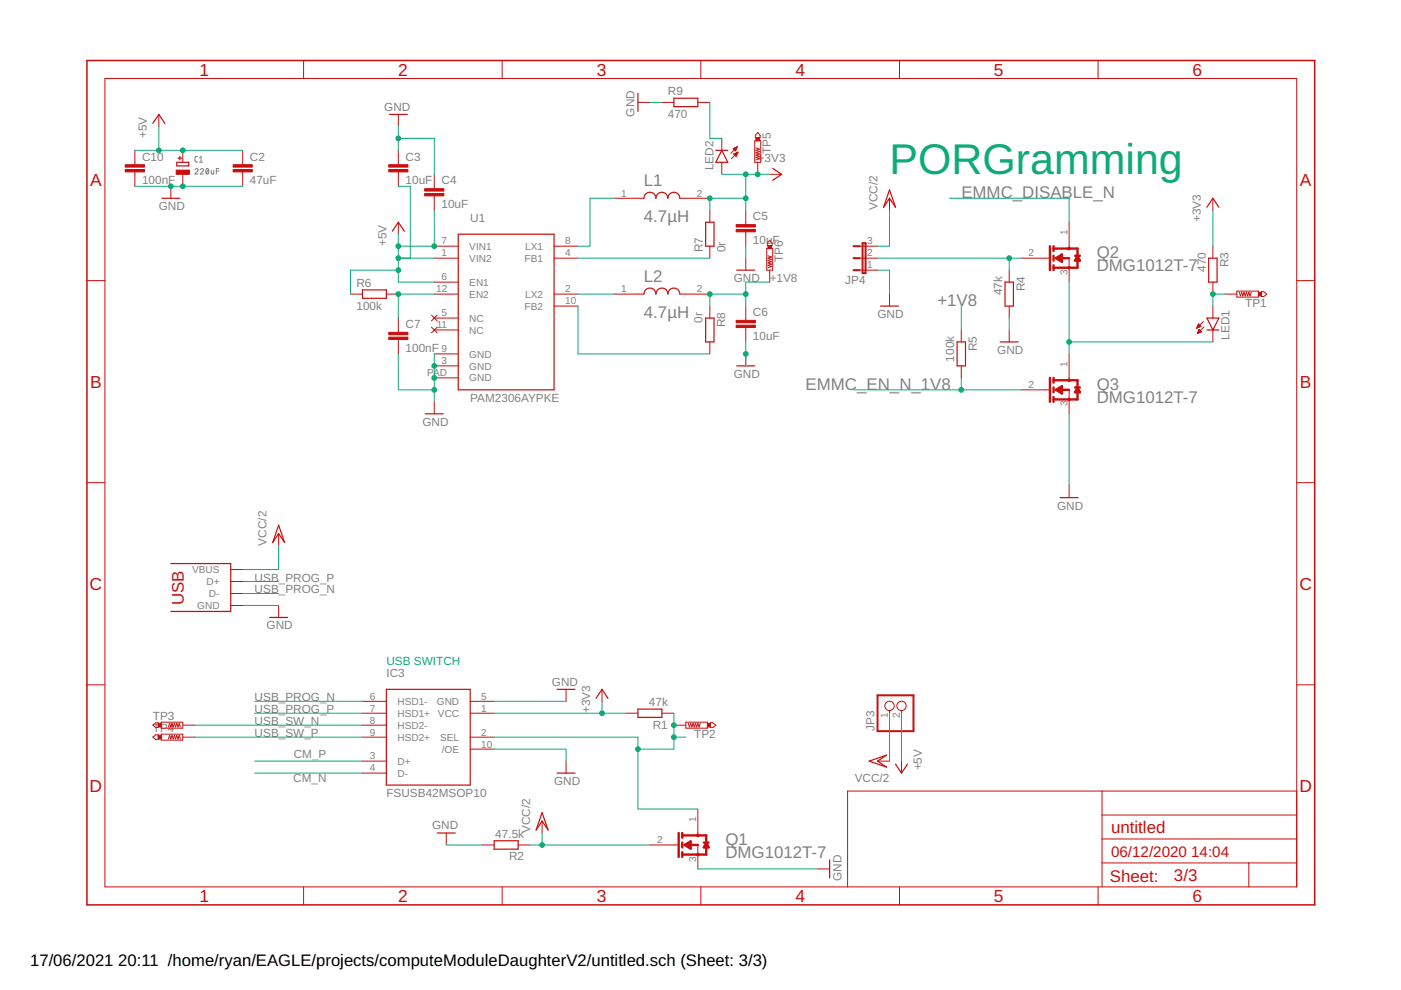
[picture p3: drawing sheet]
<svg xmlns="http://www.w3.org/2000/svg" width="297mm" height="210mm" viewBox="0 0 297 210" stroke-linecap="round" stroke-linejoin="round" font-family="sans-serif">
<path d="M41.3 36a.32 .32 0 0 1 .5-.3 .32 .32 0 0 1 .1 .6l-.6 .6h.7M41.9 33.2h-.4l-.2 .3 .1 .7 .5 .2M42.3 34.4h.6M42.3 33.5l.3-.3v1.2M42.5 36a.32 .32 0 0 1 .4-.3 .32 .32 0 0 1 .1 .6l-.5 .6h.6M43.8 35.8h.1a.6 .6 0 0 1 .4 .5 .6 .6 0 0 1-.4 .6l-.3-.6zM44.2 36l-.5 .6M44.8 36.1v.6l.2 .2h.3v-.8M45.9 36.3h.5M46.4 35.7h-.5v1.2" fill="none" stroke="#808080" stroke-width=".21"/>
<g fill="none" stroke="#c90d0c" stroke-width=".21">
<path d="M22.2 16.6h252.7v171.4h-252.7zM64.4 12.8v3.8M106.5 12.8v3.8M148.6 12.8v3.8M190.7 12.8v3.8M232.8 12.8v3.8M28.6 31.9v3M28.6 36.4v3.1M33.7 24.3v2.5M36.2 39.5v2.5M38.8 31.9v2.5M38.8 37v2.5"/>
<path d="M51.5 31.9v3M51.5 36.4v3.1M84.5 24.3v2.5M84.5 31.9v3M84.5 36.4v3.1M92.1 37v3M135.3 21.7h2.5M140.3 21.7h2.6M148 21.7h2.5M153 29.3v2.6M153 34.4v2.6M155.4 31.5l.9-.4-.3 .9z"/>
<path d="M155.5 31.6h.6M155.6 32.6l.5 .5M155.6 32.6h.7M155.6 31.4h.6M155.6 31.7h.5M155.7 32.8h.6M155.7 31.8h.3M155.8 32.9h.4M155.8 32.5h.5M155.9 31.3h.4M155.9 31.9h.1M155.9 33h.2"/>
<path d="M156.1 33.1h.1M156.1 32.4h.3M156.1 31.2h.2M156.3 31.1l-1.4 1.4M156.4 32.3h.1M156.5 32.3l-1.4 1.4M156.5 32.3l-.4 .8M156.5 32.3l-.9 .3M160 29.8h1.3v4.6h-1.3zM160.3 31.4l.7 .2-.7 .3 .7 .2-.7 .3 .7 .2-.7 .3 .7 .2-.7 .3 .7 .3-.7 .2M160.7 28.1l.5 .6v.5h-1.1v-.5zM160.7 34.4v2.6"/>
<path d="M163.2 37h2.5M18.4 59.5h3.8M84.5 47.1v2.6M92.1 54.7h5.1M92.1 52.2h5.1M92.1 59.8h5.1M92.1 41.5v3.1M117.5 54.7h5.1M117.5 52.2h5.1M130.2 42h6.3M144.1 42h6.4M150.5 44.6v2.5"/>
<path d="M150.5 52.2v2.5M158.1 44.6v3M158.1 49.1v3.1M158.1 54.7v2.6M162.6 52.7h1.2v4.6h-1.2zM162.8 54.2l.8 .3-.8 .2 .8 .3-.8 .2 .8 .3-.8 .3 .8 .2-.8 .3 .8 .2-.8 .3M163.2 50.9l.5 .7v.5h-1v-.5zM163.2 57.3v2.5M182.2 54.7h3.9M182.2 52.2h3.9M182.2 57.3h3.9M188.6 42v2.6"/>
<path d="M214 57.3v2.5M216.5 54.7h6.1M226.7 47.1v5.6M226.7 54.8v5M257.2 42v2.6M257.2 52.2v2.5M257.2 59.8v2.6M274.9 59.5h3.8M74.3 62.4h2.6M81.9 62.4h2.6M84.5 67.4v3.1M84.5 72v3"/>
<path d="M91.5 66.8l1.2 1.2M91.5 69.4l1.2 1.2M92.1 62.4h5.1M92.1 77.6h5.1M92.1 67.4h5.1M92.1 75h5.1M92.1 70h5.1M92.7 66.8l-1.2 1.2M92.7 69.4l-1.2 1.2M117.5 62.4h5.1M117.5 64.9h5.1M130.2 62.4h6.3"/>
<path d="M144.1 62.4h6.4M150.5 64.9v2.5M150.5 72.5v2.5M158.1 64.9v3M158.1 69.4v3.1M158.1 75v2.6M188.6 62.4v2.5M203.8 70v2.5M203.8 77.6v2.5M214 64.9v2.5M214 70v2.5M226.7 75v5.6"/>
<path d="M253.7 69.6h.1M253.8 69.4h.3M253.9 69.3h.5M253.9 69.2h.7M253.9 70.6h.2M253.9 69.1h.6M253.9 70.5h.4M254 68.9h.4M254 70.4h.6M254 68.8h.2M254 70.3h.7M254.1 68.7l-.4 .9"/>
<path d="M254.1 68.7l.5 .5-.9 .4M254.1 68.7h.1M254.1 70.1h.5M254.1 70h.3M254.2 69.9h.1M254.2 69.8l.5 .5-.8 .4zM255.1 68.2l-1.4 1.4M255.2 69.3l-1.3 1.4M257.2 64.9v2.5M257.2 70v2.5M259.7 62.4h2.5M262.2 61.7h4.6v1.3h-4.6z"/>
<path d="M262.7 62l.3 .7 .2-.7 .3 .7 .3-.7 .2 .7 .3-.7 .2 .7 .3-.7 .2 .7 .3-.7M267.4 61.8h.5l.7 .6-.7 .5h-.5zM92.1 80.1h5.1M92.1 85.2v2.5M216.5 82.7h6.1M226.7 82.7v5M18.4 102.3h3.8M59.1 113.1v2.6M226.7 103v2.5M274.9 102.3h3.8M48.9 123.3h2.6M48.9 125.8h2.6"/>
<path d="M48.9 120.8h2.6M48.9 128.4h2.6M59.1 128.4v2.5M18.4 145.2h3.8M32.4 153.8l.6-.6h.5v1.1h-.5zM32.4 156.3l.6-.5h.5v1h-.5zM34.2 153.1h4.6v1.3h-4.6zM34.2 155.7h4.6v1.2h-4.6zM35.7 154.1l.3-.7 .2 .7 .3-.7 .2 .7 .3-.7 .2 .7 .3-.7 .2 .7 .3-.7 .2 .7M35.7 156.7l.3-.8 .2 .8 .3-.8 .2 .8 .3-.8 .2 .8 .3-.8 .2 .8 .3-.8 .2 .8M38.8 153.8h2.5M38.8 156.3h2.5"/>
<path d="M76.9 148.7h5M76.9 151.2h5M76.9 153.8h5M76.9 156.3h5M99.7 148.7h5.1M99.7 151.2h5.1M99.7 156.3h5.1M99.7 158.8h5.1M120 146.2v2.5M127.6 146.2v2.5M132.7 151.2h2.6M140.3 151.2h2.6"/>
<path d="M142.9 153.8h2.5M145.4 153.1h4.6v1.3h-4.6zM145.9 153.4l.3 .7 .2-.7 .3 .7 .2-.7 .3 .7 .2-.7 .3 .7 .3-.7 .2 .7 .3-.7M150.6 153.2h.5l.7 .6-.7 .5h-.5zM188.6 150.7v.5M191.1 150.7v.5M274.9 145.2h3.8M76.9 161.4h5M76.9 163.9h5M94.6 176.6v2.6M102.2 179.2h2.6M109.9 179.2h2.5"/>
<path d="M114.9 174.1v2.5M120 161.4v2.5M137.8 179.2h6.1M148 171.5v5.6M148 179.2v5M186.1 161.4h2.5M191.1 161.4v2.5M233.7 167.7v20.3M233.7 177.9h41.2M233.7 172.8h41.2M274.9 167.7h-95.2v20.3M64.4 188v3.9"/>
<path d="M106.5 188v3.9M148.6 188v3.9M173.4 184.2h2.5M190.7 188v3.9M232.8 188v3.9M233.7 183h41.2M264.8 183v5"/>
<circle cx="188.6" cy="149.7" r=".99"/>
<circle cx="191.1" cy="149.7" r=".99"/>
</g>
<path d="M18.4 12.8h260.3v179.1h-260.3z" fill="none" stroke="#c90d0c" stroke-width=".32"/>
<g fill="none" stroke="#c90d0c" stroke-width=".25">
<path d="M135.3 19.8v3.8M32.4 26.2l1.3-1.9 1.2 1.9M37.5 34.4h2.5v.8h-2.5zM37.7 33.5h.8M38.1 33.1v.8M82.5 24.3h3.9M142.9 20.8h5.1v1.8h-5.1zM151.8 31.9h2.5M153 31.9l1.3 2.5h-2.5zM163.8 35.7l1.9 1.3-1.9 1.2M34.3 42h3.8M83.2 49l1.3-1.9 1.2 1.9"/>
<path d="M97.2 49.7h20.3v33h-20.3zM136.5 42a1.27 1.27 0 0 1 1.3-1.2 1.27 1.27 0 0 1 1.3 1.2 1.27 1.27 0 0 1 1.2-1.2 1.27 1.27 0 0 1 1.3 1.2 1.27 1.27 0 0 1 1.3-1.2 1.27 1.27 0 0 1 1.2 1.2M149.6 47.1h1.8v5.1h-1.8zM156.2 57.3h3.8M188.6 40.3l1.3 3.6-1.3-1.9-1.3 1.9zM213.1 59.8h1.8v5.1h-1.8zM255.9 43.9l1.3-1.9 1.2 1.9M256.3 54.7h1.7v5.1h-1.7zM76.9 61.5h5v1.7h-5zM136.5 62.4a1.27 1.27 0 0 1 1.3-1.3 1.27 1.27 0 0 1 1.3 1.3 1.27 1.27 0 0 1 1.2-1.3 1.27 1.27 0 0 1 1.3 1.3 1.27 1.27 0 0 1 1.3-1.3 1.27 1.27 0 0 1 1.2 1.3M149.6 67.4h1.8v5.1h-1.8zM156.2 77.6h3.8"/>
<path d="M186.7 64.9h3.8M202.9 72.5h1.8v5.1h-1.8zM212.1 72.5h3.8M255.9 67.4h2.5l-1.2 2.6zM255.9 70h2.5M90.2 87.7h3.8M36.2 119.5h12.7v10.1h-12.7M59.1 111.4l1.2 3.6-1.2-1.9-1.3 1.9zM224.8 105.5h3.8M57.2 130.9h3.8M81.9 146.2h17.8v20.3h-17.8zM118.1 146.2h3.8"/>
<path d="M126.4 148.1l1.2-1.9 1.3 1.9M135.3 150.3h5v1.8h-5zM92.7 176.6h3.8M104.8 178.3h5.1v1.7h-5.1zM114.9 172.3l1.3 3.7-1.3-1.9-1.2 1.9zM118.1 163.9h3.8M184.3 161.4l3.7-1.3-1.9 1.3 1.9 1.2zM189.9 162l1.2 1.9 1.3-1.9M175.9 182.3v3.8"/>
<circle cx="226.7" cy="52.7" r=".25"/>
<circle cx="226.7" cy="56.8" r=".25"/>
<circle cx="226.7" cy="84.7" r=".25"/>
<circle cx="226.7" cy="80.6" r=".25"/>
<circle cx="148" cy="177.1" r=".25"/>
<circle cx="148" cy="181.2" r=".25"/>
</g>
<g fill="none" stroke="#c90d0c" stroke-width=".51">
<path d="M222.6 52.2v5.1M223.4 52.2v1M223.4 54.2v1M223.4 56.3v1M223.4 52.7h5.1v4.1h-5.1M223.9 54.7l1.2-.7v1.5zM224.1 54.7h2.6M224.9 54.5v.7M227.9 54.2h1.1M228.5 54.2l.5 1h-1.1zM222.6 80.1v5.1M223.4 80.1v1"/>
<path d="M223.4 82.1v1.1M223.4 84.2v1M223.4 80.6h5.1v4.1h-5.1M223.9 82.7l1.2-.8v1.5zM224.1 82.7h2.6M224.9 82.4v.8M227.9 82.1h1.1M228.5 82.1l.5 1.1h-1.1zM143.9 176.6v5.1M144.7 176.6v1M144.7 178.6v1.1M144.7 177.1h5v4.1h-5"/>
<path d="M145.2 179.2l1.2-.8v1.5zM145.4 179.2h2.6M146.2 178.9v.8M149.2 178.6h1M149.7 178.6l.5 1.1h-1zM144.7 180.7v1"/>
</g>
<g fill="#c90d0c" stroke="#c90d0c" stroke-width=".21">
<path d="M150 153.4h.6v.7h-.6z"/>
<path d="M266.8 62h.6v.7h-.6z"/>
<path d="M33.5 153.4h.7v.7h-.7z"/>
<path d="M33.5 155.9h.7v.8h-.7z"/>
<path d="M37.4 36.1h2.8v.9h-2.8z"/>
<path d="M26.6 35.9h4v.5h-4z"/>
<path d="M26.6 34.9h4v.5h-4z"/>
<path d="M49.4 35.9h4.1v.5h-4.1z"/>
<path d="M49.4 34.9h4.1v.5h-4.1z"/>
<path d="M82.4 35.9h4.1v.5h-4.1z"/>
<path d="M82.4 34.9h4.1v.5h-4.1z"/>
<path d="M90 41h4.1v.5h-4.1z"/>
<path d="M90 40h4.1v.5h-4.1z"/>
<path d="M156.1 48.6h4v.5h-4z"/>
<path d="M156.1 47.6h4v.5h-4z"/>
<path d="M156.1 68.9h4v.5h-4z"/>
<path d="M156.1 67.9h4v.5h-4z"/>
<path d="M82.4 71.5h4.1v.5h-4.1z"/>
<path d="M82.4 70.5h4.1v.5h-4.1z"/>
<path d="M160.3 29.2h.7v.6h-.7z"/>
<path d="M162.8 52.1h.8v.6h-.8z"/>
</g>
<path d="M181 52.2h1.2M181 54.7h1.2M181 57.3h1.2M182.9 51.6h.6v6.3h-.6zM186.1 147.4h7.6v7.6h-7.6z" fill="none" stroke="#c90d0c" stroke-width=".42"/>
<g fill="none" stroke="#0dab76" stroke-width=".21">
<path d="M28.6 31.9h22.9M28.6 39.5h22.9M33.7 26.8v5.1M84.5 26.8v5.1M84.5 29.3h7.6v7.7M84.5 39.5h2.5v15.2M137.8 21.7h2.5M150.5 21.7v7.6h2.5M153 37h10.2M158.1 37v7.6M84.5 54.7h7.6M84.5 49.7v10.1h7.6"/>
<path d="M84.5 57.3h-10.2v5.1M92.1 44.6v7.6h-7.6M122.6 54.7h27.9M130.2 42h-5.1v10.2h-2.5M158.1 42h-7.6v2.6M158.1 52.2v2.5M163.2 59.8h-5.1v5.1M186.1 54.7h30.4M186.1 57.3h2.5v5.1M188.6 44.6v7.6h-2.5M201.3 42h25.4v5.1M214 54.7v2.6"/>
<path d="M226.7 59.8v15.2M257.2 44.6v7.6M84.5 75v7.7h7.6M92.1 62.4h-7.6v5M92.1 75v10.2M122.6 62.4h7.6M122.6 64.9v10.1h27.9M158.1 62.4h-7.6v2.5M158.1 72.5v5.1M203.8 64.9v5.1M214 67.4v2.6M226.7 72.5h30.5"/>
<path d="M259.7 62.4h-2.5v2.5M181 82.7h35.5M203.8 80.1v2.6M226.7 87.7v15.3M59.1 115.7v5.1h-7.6M51.5 128.4h7.6M51.5 123.3h7.6M51.5 125.8h7.6M41.3 156.3h35.6M41.3 153.8h35.6M54 151.2h22.9M54 148.7h22.9"/>
<path d="M104.8 151.2h27.9M104.8 148.7h15.2M104.8 158.8h15.2v2.6M104.8 156.3h30.5v15.2h12.7M127.6 148.7v2.5M142.9 151.2v7.6h-7.6M142.9 156.3h2.5M188.6 151.2v10.2M191.1 151.2v10.2M54 161.4h22.9M54 163.9h22.9M94.6 179.2h7.6"/>
<path d="M112.4 179.2h25.4M114.9 176.6v2.6M148 184.2h25.4"/>
</g>
<g fill="#0dab76" stroke="#0dab76" stroke-width=".21">
<circle cx="127.6" cy="151.2" r=".51"/>
<circle cx="150.5" cy="42" r=".51"/>
<circle cx="158.1" cy="42" r=".51"/>
<circle cx="158.1" cy="37" r=".51"/>
<circle cx="160.7" cy="37" r=".51"/>
<circle cx="33.7" cy="31.9" r=".51"/>
<circle cx="38.8" cy="31.9" r=".51"/>
<circle cx="84.5" cy="52.2" r=".51"/>
<circle cx="84.5" cy="54.7" r=".51"/>
<circle cx="84.5" cy="57.3" r=".51"/>
<circle cx="92.1" cy="52.2" r=".51"/>
<circle cx="150.5" cy="62.4" r=".51"/>
<circle cx="158.1" cy="62.4" r=".51"/>
<circle cx="36.2" cy="39.5" r=".51"/>
<circle cx="38.8" cy="39.5" r=".51"/>
<circle cx="92.1" cy="80.1" r=".51"/>
<circle cx="92.1" cy="77.6" r=".51"/>
<circle cx="92.1" cy="82.7" r=".51"/>
<circle cx="84.5" cy="29.3" r=".51"/>
<circle cx="158.1" cy="75" r=".51"/>
<circle cx="135.3" cy="158.8" r=".51"/>
<circle cx="142.9" cy="156.3" r=".51"/>
<circle cx="142.9" cy="153.8" r=".51"/>
<circle cx="114.9" cy="179.2" r=".51"/>
<circle cx="214" cy="54.7" r=".51"/>
<circle cx="226.7" cy="72.5" r=".51"/>
<circle cx="257.2" cy="62.4" r=".51"/>
<circle cx="203.8" cy="82.7" r=".51"/>
<circle cx="84.5" cy="62.4" r=".51"/>
</g>
<text font-size="9.1" fill="#0dab76" x="188.6" y="37">PORGramming</text>
<g font-size="3.7" fill="#c90d0c">
<text x="42.3" y="16">1</text>
<text x="84.4" y="16">2</text>
<text x="126.5" y="16">3</text>
<text x="168.6" y="16">4</text>
<text x="210.7" y="16">5</text>
<text x="252.9" y="16">6</text>
<text x="19.1" y="39.4">A</text>
<text x="275.6" y="39.4">A</text>
<text x="19.1" y="82.2">B</text>
<text x="275.6" y="82.2">B</text>
<text x="19" y="125.1">C</text>
<text x="275.5" y="125.1">C</text>
<text x="19" y="167.9">D</text>
<text x="275.5" y="167.9">D</text>
<text x="42.3" y="191.2">1</text>
<text x="84.4" y="191.2">2</text>
<text x="126.5" y="191.2">3</text>
<text x="168.6" y="191.2">4</text>
<text x="210.7" y="191.2">5</text>
<text x="252.9" y="191.2">6</text>
</g>
<g font-size="3.6" fill="#808080">
<text x="136.5" y="39.5">L1</text>
<text x="136.5" y="47.1">4.7µH</text>
<text x="203.8" y="42">EMMC_DISABLE_N</text>
<text x="136.5" y="59.8">L2</text>
<text x="232.5" y="57.5">DMG1012T-7</text>
<text x="232.5" y="54.7">Q2</text>
<text x="198.7" y="64.9">+1V8</text>
<text x="136.5" y="67.4">4.7µH</text>
<text x="170.8" y="82.7">EMMC_EN_N_1V8</text>
<text x="232.5" y="82.7">Q3</text>
<text x="232.5" y="85.5">DMG1012T-7</text>
<text x="153.8" y="179.2">Q1</text>
<text x="153.8" y="182">DMG1012T-7</text>
</g>
<g font-size="3.6" fill="#c90d0c">
<text x="39" y="128.4" transform="rotate(-90 39 128.4)">USB</text>
<text x="235.6" y="176.6">untitled</text>
<text x="235.3" y="186.9">Sheet:</text>
<text x="248.9" y="186.8">3/3</text>
</g>
<g font-size="3.5">
<text x="6.4" y="204.7">17/06/2021</text>
<text x="25.1" y="204.7">20:11 /home/ryan/EAGLE/projects/computeModuleDaughterV2/untitled.sch (Sheet: 3/3)</text>
</g>
<g font-size="3.2" fill="#c90d0c">
<text x="235.6" y="181.7">06/12/2020</text>
<text x="252.6" y="181.7">14:04</text>
</g>
<g font-size="2.5" fill="#808080">
<text x="81.5" y="23.5">GND</text>
<text x="141.6" y="20.2">R9</text>
<text x="31.1" y="29.3" transform="rotate(-90 31.1 29.3)">+5V</text>
<text x="134.5" y="24.7" transform="rotate(-90 134.5 24.7)">GND</text>
<text x="141.6" y="25">470</text>
<text x="30.1" y="34">C10</text>
<text x="53" y="34">C2</text>
<text x="86" y="34">C3</text>
<text x="160.7" y="34.4">+3V3</text>
<text x="163.4" y="32.6" transform="rotate(-90 163.4 32.6)">TP5</text>
<text x="30.1" y="39.1">100nF</text>
<text x="53" y="39.1">47uF</text>
<text x="86" y="39.1">10uF</text>
<text x="93.6" y="39.1">C4</text>
<text x="151.3" y="36.1" transform="rotate(-90 151.3 36.1)">LED2</text>
<text x="33.7" y="44.6">GND</text>
<text x="93.6" y="44.2">10uF</text>
<text x="99.7" y="47.1">U1</text>
<text x="159.6" y="46.7">C5</text>
<text x="186" y="44.6" transform="rotate(-90 186 44.6)">VCC/2</text>
<text x="254.6" y="47.1" transform="rotate(-90 254.6 47.1)">+3V3</text>
<text x="81.9" y="52.2" transform="rotate(-90 81.9 52.2)">+5V</text>
<text x="149" y="53.5" transform="rotate(-90 149 53.5)">R7</text>
<text x="153.8" y="53.5" transform="rotate(-90 153.8 53.5)">0r</text>
<text x="159.6" y="51.8">10uF</text>
<text x="155.6" y="59.8">GND</text>
<text x="163.2" y="59.8">+1V8</text>
<text x="166" y="55.5" transform="rotate(-90 166 55.5)">TP6</text>
<text x="255.6" y="57.6" transform="rotate(-90 255.6 57.6)">470</text>
<text x="260.4" y="56.7" transform="rotate(-90 260.4 56.7)">R3</text>
<text x="75.6" y="65.6">100k</text>
<text x="75.6" y="60.8">R6</text>
<text x="179.2" y="60.3">JP4</text>
<text x="212.5" y="62.6" transform="rotate(-90 212.5 62.6)">47k</text>
<text x="217.3" y="61.7" transform="rotate(-90 217.3 61.7)">R4</text>
<text x="264" y="65.1">TP1</text>
<text x="86" y="69.6">C7</text>
<text x="149" y="68.4" transform="rotate(-90 149 68.4)">0r</text>
<text x="153.8" y="69.4" transform="rotate(-90 153.8 69.4)">R8</text>
<text x="159.6" y="67">C6</text>
<text x="186" y="67.4">GND</text>
<text x="260.7" y="72" transform="rotate(-90 260.7 72)">LED1</text>
<text x="86" y="74.7">100nF</text>
<text x="159.6" y="72.1">10uF</text>
<text x="202.3" y="76.7" transform="rotate(-90 202.3 76.7)">100k</text>
<text x="207.1" y="74.4" transform="rotate(-90 207.1 74.4)">R5</text>
<text x="211.4" y="75">GND</text>
<text x="155.6" y="80.1">GND</text>
<text x="99.7" y="85.2">PAM2306AYPKE</text>
<text x="89.5" y="90.3">GND</text>
<text x="224.1" y="108.1">GND</text>
<text x="56.5" y="115.7" transform="rotate(-90 56.5 115.7)">VCC/2</text>
<text x="54" y="123.3">USB_PROG_P</text>
<text x="54" y="125.8">USB_PROG_N</text>
<text x="56.5" y="133.4">GND</text>
<text x="81.9" y="143.6">IC3</text>
<text x="54" y="148.7">USB_PROG_N</text>
<text x="117" y="145.4">GND</text>
<text x="137.6" y="149.7">47k</text>
<text x="32.4" y="152.7">TP3</text>
<text x="32.4" y="155.3">TP4</text>
<text x="54" y="153.8">USB_SW_N</text>
<text x="54" y="151.2">USB_PROG_P</text>
<text x="125.1" y="151.2" transform="rotate(-90 125.1 151.2)">+3V3</text>
<text x="138.4" y="154.5">R1</text>
<text x="185.4" y="155" transform="rotate(-90 185.4 155)">JP3</text>
<text x="54" y="156.3">USB_SW_P</text>
<text x="62.3" y="160.6">CM_P</text>
<text x="147.2" y="156.6">TP2</text>
<text x="62.2" y="165.7">CM_N</text>
<text x="117.5" y="166.5">GND</text>
<text x="181.2" y="165.7">VCC/2</text>
<text x="195.4" y="163.4" transform="rotate(-90 195.4 163.4)">+5V</text>
<text x="81.9" y="169">FSUSB42MSOP10</text>
<text x="91.6" y="175.9">GND</text>
<text x="105" y="177.6">47.5k</text>
<text x="112.4" y="176.6" transform="rotate(-90 112.4 176.6)">VCC/2</text>
<text x="107.9" y="182.4">R2</text>
<text x="178.4" y="186.8" transform="rotate(-90 178.4 186.8)">GND</text>
</g>
<text font-size="2.5" fill="#0dab76" x="81.9" y="141.1">USB SWITCH</text>
<g font-size="2.1" fill="#808080">
<text x="131.7" y="41.7">1</text>
<text x="147.8" y="41.7">2</text>
<text x="93.6" y="51.8">7</text>
<text x="99.5" y="53">VIN1</text>
<text x="111.3" y="53">LX1</text>
<text x="119.8" y="51.8">8</text>
<text x="183.9" y="51.8">3</text>
<text x="226.3" y="49.9" transform="rotate(-90 226.3 49.9)">1</text>
<text x="93.6" y="54.4">1</text>
<text x="93.6" y="59.5">6</text>
<text x="99.5" y="55.5">VIN2</text>
<text x="111.2" y="55.5">FB1</text>
<text x="119.8" y="54.4">4</text>
<text x="183.9" y="56.9">1</text>
<text x="183.9" y="54.4">2</text>
<text x="218.1" y="54.4">2</text>
<text x="226.3" y="58.3" transform="rotate(-90 226.3 58.3)">3</text>
<text x="92.5" y="62">12</text>
<text x="99.5" y="60.6">EN1</text>
<text x="99.5" y="63.1">EN2</text>
<text x="111.2" y="65.6">FB2</text>
<text x="111.3" y="63.1">LX2</text>
<text x="119.8" y="62">2</text>
<text x="119.8" y="64.5">10</text>
<text x="131.7" y="62">1</text>
<text x="147.8" y="62">2</text>
<text x="92.6" y="69.6">11</text>
<text x="93.6" y="67.1">5</text>
<text x="99.5" y="68.2">NC</text>
<text x="99.5" y="70.7">NC</text>
<text x="93.6" y="77.2">3</text>
<text x="93.6" y="74.7">9</text>
<text x="99.5" y="75.8">GND</text>
<text x="226.3" y="77.8" transform="rotate(-90 226.3 77.8)">1</text>
<text x="90.6" y="79.8">PAD</text>
<text x="99.5" y="78.3">GND</text>
<text x="99.5" y="80.9">GND</text>
<text x="218.1" y="82.3">2</text>
<text x="226.3" y="86.2" transform="rotate(-90 226.3 86.2)">3</text>
<text x="40.8" y="121.5">VBUS</text>
<text x="43.8" y="124.1">D+</text>
<text x="41.8" y="129.1">GND</text>
<text x="44.3" y="126.6">D-</text>
<text x="78.4" y="148.3">6</text>
<text x="84.3" y="149.4">HSD1-</text>
<text x="92.6" y="149.4">GND</text>
<text x="102" y="148.3">5</text>
<text x="78.4" y="150.9">7</text>
<text x="78.4" y="153.4">8</text>
<text x="78.4" y="155.9">9</text>
<text x="84.3" y="152">HSD1+</text>
<text x="84.3" y="154.5">HSD2-</text>
<text x="92.9" y="152">VCC</text>
<text x="102" y="150.9">1</text>
<text x="102" y="155.9">2</text>
<text x="188.2" y="152.2" transform="rotate(-90 188.2 152.2)">1</text>
<text x="190.8" y="152.2" transform="rotate(-90 190.8 152.2)">2</text>
<text x="78.4" y="161">3</text>
<text x="84.3" y="157.1">HSD2+</text>
<text x="93.3" y="157.1">SEL</text>
<text x="93.7" y="159.6">/OE</text>
<text x="102" y="158.5">10</text>
<text x="78.4" y="163.6">4</text>
<text x="84.3" y="162.1">D+</text>
<text x="84.3" y="164.7">D-</text>
<text x="139.4" y="178.8">2</text>
<text x="147.6" y="174.3" transform="rotate(-90 147.6 174.3)">1</text>
<text x="147.6" y="182.7" transform="rotate(-90 147.6 182.7)">3</text>
</g>
</svg>
